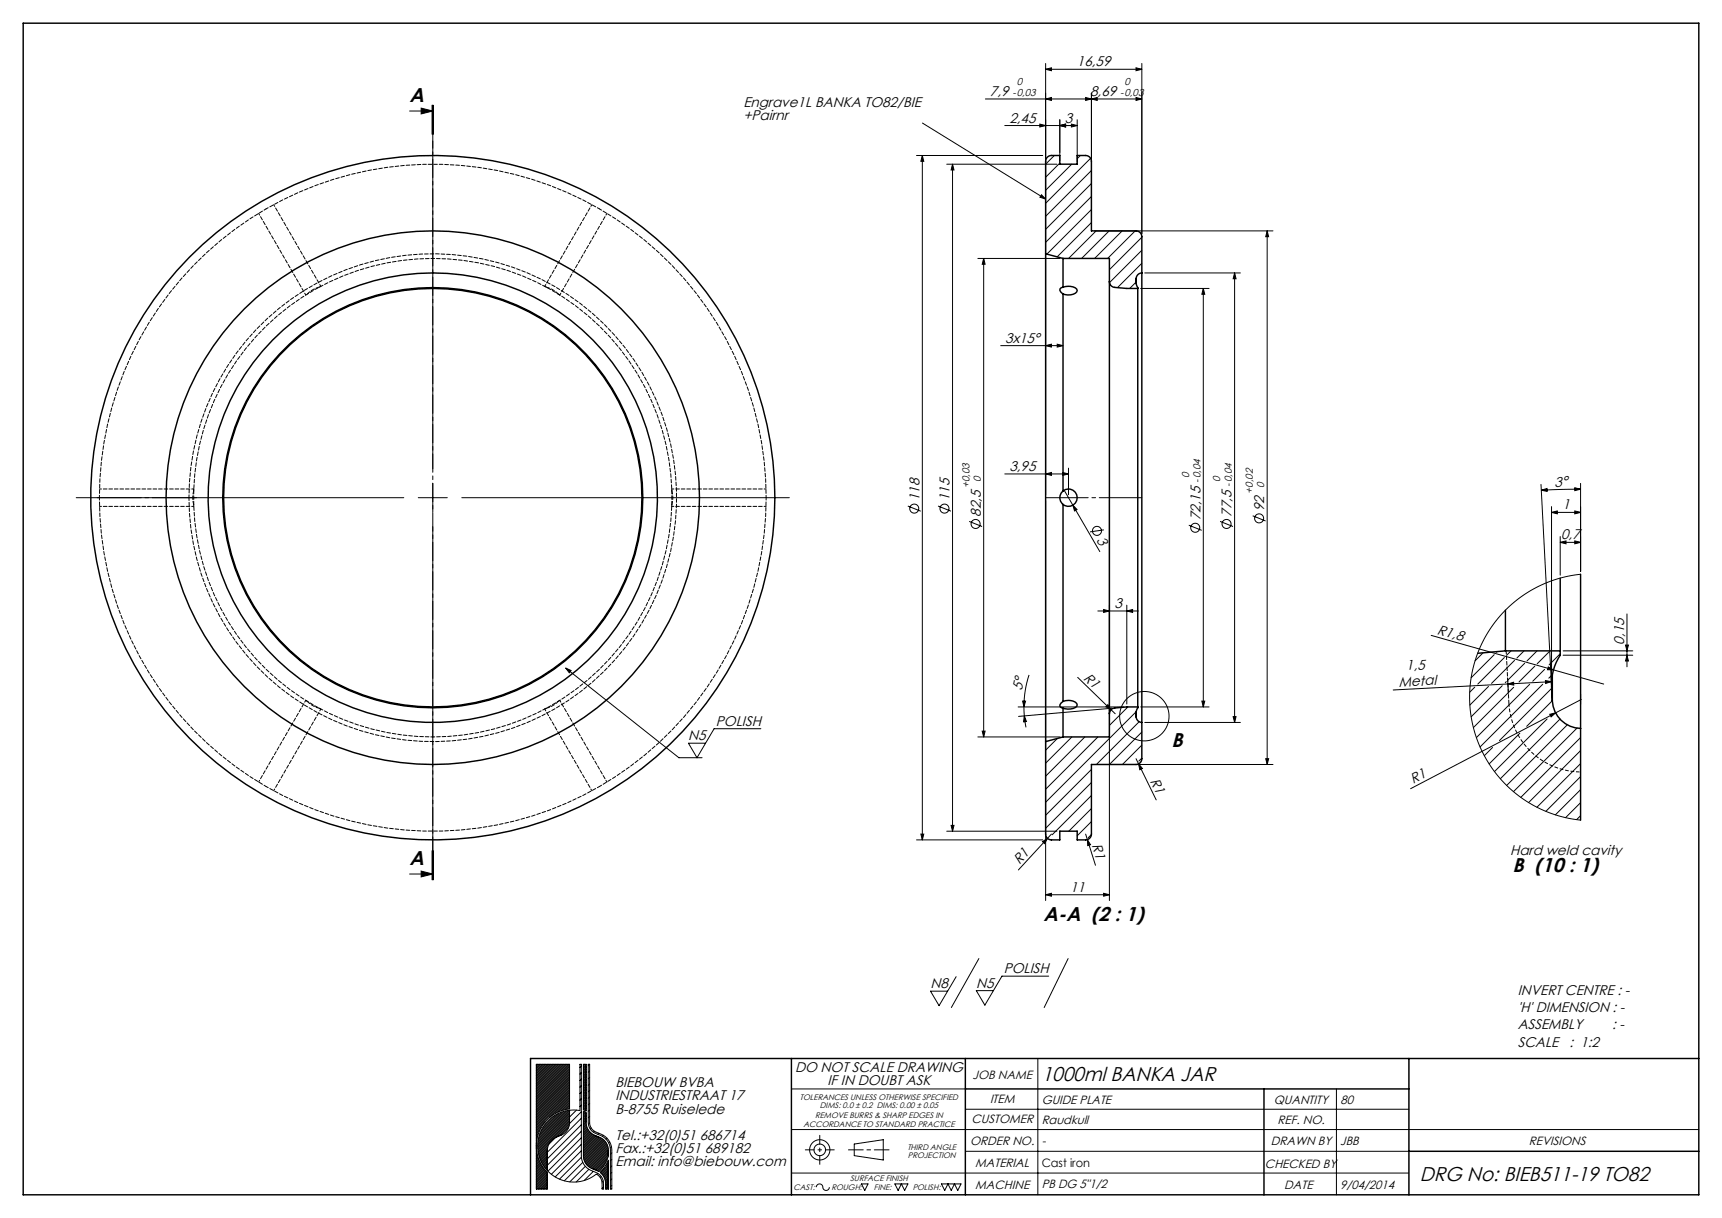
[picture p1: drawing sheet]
<svg xmlns="http://www.w3.org/2000/svg" width="594mm" height="420mm" viewBox="0 0 594 420" stroke-linecap="round" stroke-linejoin="round" font-family="sans-serif">
<g fill="none" stroke="#000" stroke-width=".34">
<path d="M141.3 38.3h8M145.3 37.3l4 1-4 1zM149 36.3v10M149.3 36.3v10M149.5 36.3v10M360.7 23.9l2-.5v1zM360.7 21.9v148.7M360.7 23.9h33.2M360.7 34.1l2-.5v1zM374.5 33.6l2 .5-2 .5zM376.5 34.1l2-.5v1zM376.5 32.1v43.8"/>
<path d="M391.9 23.4l2 .5-2 .5zM391.9 33.6l2 .5-2 .5zM393.9 34.1h-54M393.9 21.9v58.7M149.3 48.6v113M316.2 53.6h43.5M318.2 53.6v236M318.2 53.6l.5 2h-1zM318.2 42.4l42.5 26.2M326.6 56.6h38M328.6 56.6l.5 2h-1zM328.6 56.6v230"/>
<path d="M346.6 43.3h25M358.7 42.8l2 .5-2 .5zM363.7 53.6l-3 3M365.6 56.2l-4.9 4.9M365.6 43.3l2-.5v1zM365.6 41.3v14.1M369.6 42.8l2 .5-2 .5zM369.7 56.6l-9 9M371.6 41.3v14.5M372.7 53.6l-1.1 1.1M376.2 54.6l-15.5 15.5M376.5 58.8l-15.8 15.8"/>
<path d="M359.2 67.2l1.5 1.4-2-.6zM376.5 63.3l-15.8 15.8M376.5 67.8l-15.8 15.8M376.5 72.3l-15.4 15.3M376.5 76.7l-11.8 11.9M377.5 79.6h61.6M378.1 79.6l-9.5 9.5M382.6 79.6l-9.5 9.5M387.1 79.6l-9.5 9.5M391.6 79.6l-9.5 9.5M437.1 79.6l.5 2h-1zM437.1 79.6v184"/>
<path d="M337.3 89.1h28.4M339.3 89.1l.5 2h-1zM339.3 89.1v165M391.9 97.3l-2.2 2.2M393.5 99.5h23.6M393.9 81.8l-11.2 11.2M393.9 86.3l-11.2 11.2M393.9 90.8l-8.4 8.4M394.9 94.1h33M415.1 99.5l.5 2h-1zM415.1 99.5v144.3M425.9 94.1l.5 2h-1z"/>
<path d="M425.9 94.1v155M345.2 119.2h21.5M360.7 119.2l2-.5v1zM364.7 118.7l2 .5-2 .5zM26.3 171.6h113M144.3 171.6h10M149.3 166.6v10M159.3 171.6h113M313.2 174.5l4.4 1.8M323.6 174.5l4.4 1.8M334.3 179.8l4.5 1.8M346.6 163.4h22"/>
<path d="M360.7 163.4l2-.5v1zM360.7 172.6v137.9M366.6 162.9l2 .5-2 .5zM367.1 169l12.3 21.2M368.6 161.4v9.2M370.1 174.2l1.4 1.5-.8 .5zM382.7 172.6v137.9M420.9 179.8l4.4 1.8M432.1 177.9l4.5 1.7M531.6 167l3.6 68.8M531.7 169l1.9-.6 .1 1zM535.2 176.7l2-.5v1z"/>
<path d="M535.2 174.7v60.2M535.2 176.7h10M543.2 168.2l2 .5-2 .5zM543.2 176.2l2 .5-2 .5zM545.2 168.7l-13.5 .3M545.2 166.7v30.3M149.3 181.6v121.8M380.8 182.7l-4.8 .7M410.1 181.1l4.4 1.8M538.2 187l2-.5v1zM538.2 185v13.3M538.2 187h7"/>
<path d="M543.2 186.5l2 .5-2 .5zM545.2 198l-4.1 .6-3.7 1-3.9 1.3-3.4 1.6-3.5 2-3.1 2.2-2.8 2.4-2.8 2.8-2.4 2.9-2.3 3.4-2 3.6-1.5 3.5-1.2 3.7-.9 3.7-.5 3.9-.2 3.7 .7 7.7 .9 3.7 1.2 3.8 1.5 3.6 2.1 3.6 4.5 6.1 2.8 2.9 3.1 2.6 6.5 4.1 3.4 1.5 3.7 1.3 4 1 3.9 .6M378.7 210.7h14M380.7 210.2l2 .5-2 .5zM388.7 210.7l2-.5v1zM388.7 208.7v34.1M493.7 219.1l59.5 16.8M561.2 211.7v18.2M195.1 230.4l1.9 .8-.6 .8zM195.1 230.4l39.1 30.9h8M355 232.7l-1.4 5.9-.4 5.2M371.8 233.6l12.9 12.5"/>
<path d="M508.7 237l-1.7 1.7M511.6 225.1l-2.8 2.8M513.5 236.7l-6.5 6.4M515.4 225.8l-7.9 7.9M516.5 224.7l-.3 .2M518.2 236.5l-10.7 10.7M518.9 226.7l-9.1 9.2M519.6 235l-.4 .4M520 233.9l.3 5.2M520.1 235.9l2-.7 .1 1zM521.2 224.4l-1.5 1.5M522.1 237l-13.9 13.9"/>
<path d="M522.4 227.7l-7.9 7.9M525.7 224.4l-2.5 2.5M525.9 228.7l-5.9 5.9M527.7 236l-18.4 18.3M529.4 229.7l-5.4 5.5M530.2 224.4l-3.5 3.5M532.2 235.9l-21.7 21.7M532.8 230.8l-4.1 4.1M533.1 234.7l2 .4-1.9 .6zM534.1 230l1.8 1-2.1-.1zM534.7 224.4l-4.5 4.5M535 233.1l.3 5.2"/>
<path d="M535.1 235.1l-54.5 2.8M535.2 237.4l-18 18M535.5 232.6l-1.2 1.3M538.2 225.4l-3.8 3.9M539.2 225.9h24M539.2 224.4h24M545.2 239.4v3.4M560.7 222.4h1l-.5 2zM561.2 225.9l.5 2h-1zM262.5 251.3h-16.2l-5.9 10-2.9-5h5.9M337.3 254.1h28.4M338.8 252.1h1l-.5 2z"/>
<path d="M351.2 243.8h36.5M352.8 241.8h1l-.6 2zM353.2 243.8l.1 3.1M353.3 246.9l.8 1.9-1 .1zM353.3 246.9l.6 3.9M364.7 254.6l-4 4.1M369.7 254.1l-9 9.1M374.2 254.1l-13.5 13.6M378.7 254.1l-18 18.1M382.2 243l1.1 1.7-1.8-1zM383.5 244.2l-32.2 2.8M389.1 243.8l-6.4 6.4"/>
<path d="M391.9 245.4l-31.2 31.2M393 248.9l-14.8 14.7M393.5 243.8h23.6M393.9 252.4l-11.2 11.2M393.9 256.9l-6.7 6.7M394.9 249.1h33M414.6 241.8h1l-.5 2zM425.4 247.1h1l-.5 2zM514.9 257.7l-2.9 2.9M524.3 252.8l-10.6 10.6M533.7 247.9l-18.2 18.2M534.6 246.3l2-.5-1.5 1.4z"/>
<path d="M535.5 241.6l-8.9 8.9M538.1 248l-20.6 20.5M540.6 249.9l-20.9 20.9M544 251.1l-21.9 21.9M545.2 254.3l-20.6 20.7M545.2 258.8l-17.9 17.9M545.5 241.2l-58.9 30.8M376.5 265.3l-15.8 15.8M376.5 269.8l-15.8 15.8M376.5 274.3l-13.6 13.6M376.5 278.8l-7.8 7.8M377.5 263.6h61.6"/>
<path d="M391.9 261.6l6.9 14.2M392.8 263.4l1.3 1.6-.9 .4zM393.9 261.4l-1.1 1.1M436.6 261.6h1l-.5 2zM545.2 263.3l-15 15.1M545.2 267.8l-12 12M545.2 272.3l-8.7 8.7M545.2 276.8l-5.1 5.1M149 293.4v10M149.5 293.4v10zM316.2 289.6h43.5M317.7 287.6h1l-.5 2z"/>
<path d="M326.6 286.6h38M328.1 284.6h1l-.5 2zM359.6 290.2l1.7-1.1-1 1.8zM362.7 287.6l-11.4 12.4M374.5 287.6l3.4 10.8M375.1 289.5l1.1 1.8-1 .3zM376.5 287.8l-1.1 1.1M376.5 283.3l-4.9 4.9M545.2 281.3l-1.3 1.3M141.3 301.4h8M145.3 300.4l4 1-4 1zM360.7 308.5l2-.5v1z"/>
<path d="M360.7 308.5h22M380.7 308l2 .5-2 .5zM329.8 336.8l-5.9 10-2.9-5h5.9M337.7 330.5l-9.5 16.9M361.8 336.6h-16.2l-5.9 10-2.9-5h5.9M368.5 330.5l-8.3 16.9M185 367h11.5v15.4a12.9 12.9 0 0 0-10.8 8.6 12.9 12.9 0 0 0 3.1 13.4v5.6h-3.8zM185.5 367l-.5 .5M186 367l-1 1M186.6 367l-1.6 1.6M187.1 367l-2.1 2.1M187.7 367l-2.7 2.7"/>
<path d="M188.3 367l-3.3 3.3M188.8 367l-3.8 3.8M189.4 367l-4.4 4.4M189.9 367l-4.9 4.9M190.5 367l-5.5 5.5M191.1 367l-6.1 6.1M191.6 367l-6.6 6.6M192.2 367l-7.2 7.2M192.8 367l-7.8 7.8M193.3 367l-8.3 8.3M193.9 367l-8.9 8.9M194.4 367l-9.4 9.4"/>
<path d="M195 367l-10 10M195.6 367l-10.6 10.6M196.1 367l-11.1 11.1M196.5 374l-11.5 11.4M196.5 376.2l-11.5 11.5M196.5 378.4l-6.9 6.9M196.5 367.2l-11.5 11.5M196.5 367.8l-11.5 11.4M196.5 368.3l-11.5 11.5M196.5 368.9l-11.5 11.5M196.5 369.5l-11.5 11.4M196.5 370l-11.5 11.5"/>
<path d="M196.5 370.6l-11.5 11.5M196.5 371.1l-11.5 11.5M196.5 371.7l-11.5 11.5M196.5 372.3l-11.5 11.4M196.5 372.8l-11.5 11.5M196.5 373.4l-11.5 11.5M196.5 374.5l-11.5 11.5M196.5 375.1l-11.5 11.4M196.5 375.6l-11.5 11.5M196.5 376.8l-11.5 11.4M196.5 377.3l-11.5 11.5M196.5 377.9l-11.5 11.4"/>
<path d="M196.5 379l-5 5M196.5 379.6l-3.9 3.8M200.1 367h.4v31.5a5.5 5.5 0 0 0 3.4 5.1l1.8 .7a4.1 4.1 0 0 1 2.5 3.8v1.9h-.5v-2.2l-.3-1.1-.8-1.2-.9-.6a12.4 12.4 0 0 1-19.8-6.6 12.4 12.4 0 0 1 14.2-15.3zM200.5 369.9l-.4 .5M200.5 372.1l-.4 .5M200.5 374.4l-.4 .5M200.5 376.6l-.4 .5M200.5 378.9l-.4 .4M200.5 367.6l-.4 .5M201.2 367h1v16l-1-.3zM201.7 367l-.5 .5M202.2 368.2l-1 1"/>
<path d="M202.2 370.5l-1 .9M202.2 372.7l-1 1M202.2 375l-1 .9M202.2 377.2l-1 1M202.2 379.4l-1 1M202.2 367.1l-1 1M202.2 367.7l-1 .9M202.2 369.3l-1 1M202.2 369.9l-1 1M202.2 371l-1 1M202.2 372.1l-1 1M202.2 373.3l-1 .9"/>
<path d="M202.2 373.8l-1 1M202.2 374.4l-1 .9M202.2 375.5l-1 1M202.2 376.1l-1 .9M202.2 377.8l-1 .9M202.2 376.6l-1 1M202.2 378.3l-1 1M202.2 378.9l-1 .9M202.2 368.8l-1 .9M202.2 371.6l-1 .9M202.9 367h.5v20.6l.4 1.1 .8 1.1 2.8 1.3a6 6 0 0 1 3.6 5.5v13.4h-.4v-13.4a5.5 5.5 0 0 0-3.4-5l-1.8-.8a4.1 4.1 0 0 1-2.5-3.7zM203.4 367l-.5 .5"/>
<path d="M203.4 369.3l-.5 .4M203.4 371.5l-.5 .5M203.4 373.8l-.5 .4M203.4 376l-.5 .5M203.4 378.2l-.5 .5M273 375.5h60M358 365v47M461 375.5v36.5M185 395h.1M185 395.5h.1M185 394.4h.1M185 396.1h.1"/>
<path d="M185.1 396.6h-.1M185.1 393.8h-.1M185.1 397.1l-.1 .1M185.2 393.1l-.2 .2M185.2 397.5l-.2 .3M185.3 392.4l-.3 .3M185.3 398l-.3 .3M185.4 398.5l-.4 .4M185.5 391.7l-.5 .5M185.5 398.9l-.5 .6M185.7 399.3l-.7 .7M185.8 390.8l-.8 .8"/>
<path d="M185.8 399.7l-.8 .9M186.1 389.9l-1.1 1.1M186.7 388.7l-1.7 1.8M188 386.9l-3 3M188.8 396.8l-2.6 2.6M188.8 397.9l-2.3 2.3M188.8 398.4l-2.1 2.2M188.8 399l-1.9 1.9M188.8 396.2l-2.7 2.8M189 395.5l-3.1 3M191.5 384.6l-4.2 4.2M192.7 383.9l-6.1 6.1"/>
<path d="M193.6 383.5l-7.4 7.4M194.5 383.3l-8.5 8.5M195.2 383.1l-9.4 9.4M195.9 382.9l-10.3 10.3M196.1 388.9l-2.6 2.6M196.4 388.1l-3.8 3.8M196.5 382.8v4.3a4.8 4.8 0 0 1-3 4.4l-1.7 .7a4.8 4.8 0 0 0-3 4.4v7.1M196.5 380.7l-2.1 2.1M196.5 380.1l-3 2.9M196.5 381.2l-1.4 1.4M196.5 381.8l-.7 .7M196.5 383.5l-11 11"/>
<path d="M196.5 384.1l-11 10.9M196.5 384.6l-11 11M196.5 385.7l-10.9 10.9M196.5 386.3l-10.9 10.8M196.5 386.9l-10.8 10.7M196.6 382.8l-11 11M198.8 382.8l-13.3 13.3M200.5 381.1l-.4 .5M200.5 383.4l-14.7 14.7M200.5 385.6l-14.1 14.2M200.5 387.9l-13.4 13.4M200.5 390.1l-12.5 12.6"/>
<path d="M200.5 392.3l-11.5 11.6M200.5 394.6l-10.3 10.3M200.5 396.8l-9 9M200.6 399.1l-7.6 7.5M201.2 383.2l1 .3v3.6a4.8 4.8 0 0 0 2.9 4.4l1.8 .7a4.8 4.8 0 0 1 2.9 4.4 6.4 6.4 0 0 1-.7 4l-1.1 1.8-1.4 1.6-2.4-1.1a4.8 4.8 0 0 1-3-4.4zM201.7 383.3l-.5 .5M202.1 383.5l-.9 .8M202.2 381.7l-1 .9M202.2 383.9l-1 1M202.2 386.2l-1 .9M202.2 380l-1 1M202.2 380.6l-1 .9"/>
<path d="M202.2 381.1l-1 1M202.2 382.3l-.6 .5M202.2 382.8l-.2 .2M202.2 384.5l-1 1M202.2 385.1l-1 .9M202.2 385.6l-1 1M202.2 386.7l-1 1M202.2 387.3l-1 1M202.3 387.8l-1.1 1M202.4 388.3l-1.2 1.1M202.5 388.7l-1.3 1.2M202.7 389.1l-1.5 1.4"/>
<path d="M202.8 389.5l-1.6 1.6M203.1 389.8l-1.9 1.8M203.3 390.1l-2.1 2.1M203.4 380.5l-.5 .5M203.4 382.7l-.5 .5M203.4 385l-.5 .5M203.4 387.2l-.4 .5M203.6 390.4l-2.4 2.3M203.9 390.7l-2.7 2.6M203.9 388.9l-.3 .4M204.2 390.9l-3 3M204.5 391.2l-3.3 3.2"/>
<path d="M204.9 391.4l-3.7 3.6M205 390.1l-.3 .3M205.3 391.5l-4.1 4.1M205.7 391.7l-4.5 4.4M206.1 391.9l-4.9 4.8M206.5 392l-5.3 5.2M206.6 390.8l-.4 .3M206.9 392.2l-5.7 5.6M207.2 392.4l-6 6M207.6 392.6l-6.3 6.3M207.9 392.8l-6.6 6.6M208.1 391.5l-.3 .3"/>
<path d="M208.2 393l-6.8 6.9M208.5 393.3l-6.9 7M208.8 393.6l-7.1 7.1M209 393.9l-7.1 7.1M209.2 394.3l-7 7.1M209.4 392.5l-.4 .3M209.4 394.7l-7 7M209.5 399.7l-3.9 3.8M209.6 395.1l-6.9 6.9M209.7 395.5l-6.7 6.7M209.8 398.8l-4.6 4.6M209.8 396l-6.5 6.5"/>
<path d="M209.8 396.5l-6.1 6.2M209.8 397.1l-5.8 5.8M209.8 397.6l-5.4 5.4M209.8 398.2l-5 5M210.3 393.8l-.3 .3M210.9 395.4l-.4 .4M211 397.5l-.4 .5M211 399.8l-.4 .5M273 389.5h313M294.7 394.5l10-1.5v7l-10-1.5zM333 397h153M333 382.5h153"/>
<path d="M186 400.1l-1 1M186.2 400.5l-1.2 1.2M186.3 400.9l-1.3 1.4M186.5 401.3l-1.5 1.5M186.7 401.6l-1.7 1.8M186.9 402l-1.9 1.9M187.2 402.3l-2.2 2.2M187.4 402.7l-2.4 2.4M187.6 403l-2.6 2.6M187.9 403.3l-2.9 2.9M188.1 403.6l-3.1 3.1M188.4 403.9l-3.4 3.4"/>
<path d="M188.7 404.2l-3.7 3.7M188.8 406.3l-3.7 3.7M188.8 408.5l-1.4 1.5M188.8 400.1l-1.5 1.6M188.8 400.7l-1.3 1.3M188.8 401.2l-1.1 1.1M188.8 402.4l-.6 .6M188.8 402.9l-.3 .4M188.8 403.5l-.1 .1M188.8 404.6l-3.8 3.8M188.8 405.2l-3.8 3.8M188.8 405.7l-3.8 3.9"/>
<path d="M188.8 406.9l-3.1 3.1M188.8 407.4l-2.6 2.6M188.8 408l-2 2M188.8 409.1l-.9 .9M188.8 409.7l-.3 .3M201 400.8l-6.3 6.4M201.9 402.2l-5.3 5.3M203.1 403.2l-4.3 4.4M204.7 403.9l-3.2 3.2M206.2 404.6l-.3 .4M207.4 405.7l-.4 .3M208.1 407.2l-.4 .5"/>
<path d="M208.2 409.4l-.5 .5M208.3 401.9l-1.9 2M208.9 408.1v1.9h.9M208.9 408.1l-.5-2.1-1.4-1.7 1.6-2 1.2-2.2v9.9M209.1 400.7l-3.1 3M209.8 401l-.9 .9M209.8 403.2l-1.9 2M209.8 405.5l-1.1 1.2M209.8 407.7l-.9 1M209.8 410h.1M209.8 400.4l-.2 .3M209.8 401.5l-2.7 2.8"/>
<path d="M209.8 402.1l-2.4 2.5M209.8 402.7l-2.2 2.2M209.8 403.8l-1.7 1.7M209.8 404.4l-1.5 1.5M209.8 404.9l-1.3 1.3M209.8 406l-1 1.1M209.8 406.6l-.9 1M209.8 407.2l-.9 .9M209.8 408.3l-.9 .9M209.8 408.8l-.9 1M209.8 409.4l-.6 .6M211 402l-.4 .5"/>
<path d="M211 404.3l-.4 .5M211 406.5l-.4 .5M211 408.8l-.4 .4M273 404.5h213M281.6 409.4a1.2 1.2 0 0 1 1.4-1.1 1.2 1.2 0 0 1 .9 1.5 1.12 1.12 0 0 0 1.3 .7 1.12 1.12 0 0 0 .9-1.1M297.2 408.2h2.2l-1.1 2.3zM308.7 408.2h4.5l-1.1 2.3-1.2-2.3-1.1 2.3zM324.7 408.2h6.8l-1.1 2.3-1.2-2.3-1.1 2.3-1.1-2.3-1.1 2.3z"/>
<circle cx="315.4" cy="175.4" r="1.56"/>
<circle cx="325.8" cy="175.4" r="1.56"/>
<circle cx="434.3" cy="178.8" r="1.56"/>
<circle cx="336.5" cy="180.7" r="1.56"/>
<circle cx="378.4" cy="183.1" r="1.56"/>
<circle cx="412.3" cy="182" r="1.56"/>
<circle cx="423.1" cy="180.7" r="1.56"/>
<circle cx="394.7" cy="247" r="8.5"/>
<circle cx="282.8" cy="396.5" r="2"/>
<circle cx="282.8" cy="396.5" r="3.5"/>
</g>
<path d="M520.5 242.5a25 25 0 0 0 24.4 23.7" fill="none" stroke="#000" stroke-width=".34" stroke-dasharray="1.3 .6" stroke-dashoffset=".1" stroke-linecap="butt"/>
<path d="M149.3 36.3v267.1" fill="none" stroke="#000" stroke-width=".34" stroke-dasharray="6.3 1.3 1.3 1.3" stroke-dashoffset="1.7"/>
<path d="M32.3 171.6h36.7" fill="none" stroke="#000" stroke-width=".34" stroke-dasharray="15.2 1.3 1.3 1.3" stroke-dashoffset="-1.2"/>
<path d="M393.9 171.6h-33.2" fill="none" stroke="#000" stroke-width=".34" stroke-dasharray="15.2 1.3 1.3 1.3" stroke-dashoffset=".6"/>
<path d="M188.5 99l2.5 1.1 1.5 1.3M106 101.4l2.2-1.6 1.9-.8M66.8 173.9l-.3-2.6 .3-2M231.8 169.3l.3 2.7-.3 1.9M519.5 224.4l1 18.1M110.1 244.2l-2.5-1-1.6-1.3M192.5 241.9l-2.1 1.6-1.9 .7" fill="none" stroke="#000" stroke-width=".34" stroke-dasharray="1.3 .6" stroke-dashoffset=".2"/>
<path d="M292.7 396.5h14" fill="none" stroke="#000" stroke-width=".34" stroke-dasharray="6.3 1.3 1.3 1.3" stroke-dashoffset="1.3"/>
<path d="M277.8 396.5h10M282.8 401.5v-10" fill="none" stroke="#000" stroke-width=".34" stroke-dasharray="6.3 1.3 1.3 1.3" stroke-dashoffset="3.3"/>
<g fill="none" stroke="#000" stroke-width=".5">
<path d="M8 8h578v404h-578zM360.7 87.5v-31.9a2 2 0 0 1 2-2h2.9v3h6v-3h2.9a2 2 0 0 1 2 2v24h15.4a2 2 0 0 1 2 2v12.5M360.7 87.5v168.2M360.7 87.5l6 1.6M366.7 89.1v9.9M366.7 99l-1.1 .6a1.72 1.72 0 0 0 1.1 1.8M366.7 99l.9-.2a3.4 3.4 0 0 1 4 1.4 3.6 3.6 0 0 1-4.9 1.2M366.7 89.1h16v8M382.7 97.1a2 2 0 0 0 1.8 2l4.2 .4h3.8M382.7 97.1v149M391.9 96v1.8l.6 1.7M391.9 96v1.8"/>
<path d="M392.5 99.5v144.3M393.9 94.1a2 2 0 0 0-2 1.9M393.9 94.1v155M366.7 101.4v67.9M366.7 169.3a3 3 0 0 0 0 4.6M366.7 173.9v68M366.7 169.3a3 3 0 0 1 4.1 .3 3 3 0 0 1 0 4.1 3 3 0 0 1-4.1 .2M538.2 199.3v25.1M545.2 198v53.2M519.3 210.4v14M519.3 224.4l-9.6 .9M519.3 224.4h18.9"/>
<path d="M535.5 232.7v9M538.2 224.4v1.5a18 18 0 0 0-3 10.9l.3 4.9M366.7 241.9l-.7 .5-.4 1.1 .3 .4 .8 .3M366.7 244.2v9.9M366.7 241.9a4.5 4.5 0 0 1 4.7 .7l.2 .5a3.5 3.5 0 0 1-4.3 1.3l-.6-.2M366.7 254.1l-6 1.6M382.7 246.1v8h-16M391.9 247.2a2 2 0 0 0 2 1.9M391.9 245.4v1.8M392.5 243.8h-3.8l-4.2 .3a2 2 0 0 0-1.8 2M392.5 243.8l-.6 1.6v1.8M393.9 249.1v12.5a2 2 0 0 1-2 2h-15.4v24a2 2 0 0 1-2 2h-2.9v-3h-6v3h-2.9a2 2 0 0 1-2-2v-31.9"/>
<path d="M535.5 241.7a10 10 0 0 0 9.7 9.5M545.2 251.2v31.6M273 365v47M333 365v47M333 375.5h153M436 375.5v36.5M486 365v47M586 365h-403v47M486 397h100"/>
<circle cx="149.3" cy="171.6" r="92"/>
<circle cx="149.3" cy="171.6" r="77.5"/>
<circle cx="149.3" cy="171.6" r="72.2"/>
<circle cx="149.3" cy="171.6" r="72.4"/>
<circle cx="149.3" cy="171.6" r="118"/>
</g>
<g fill="#000">
<path d="M359.2 67.2l1.5 1.4-2-.6zM370.1 174.2l1.4 1.5-.8 .5zM195.1 230.4l1.9 .8-.6 .8zM534.1 230l1.8 1-2.1-.1zM382.2 243l1.1 1.7-1.8-1zM534.6 246.3l2-.5-1.5 1.4zM392.8 263.4l1.3 1.6-.9 .4zM359.6 290.2l1.7-1.1-1 1.8zM375.1 289.5l1.1 1.8-1 .3z"/>
<path d="M145.3 37.3l4 1-4 1zM145.3 300.4l4 1-4 1z"/>
<path d="M360.7 23.9l2-.5v1zM391.9 23.4l2 .5-2 .5z"/>
<path d="M374.5 33.6l2 .5-2 .5zM360.7 34.1l2-.5v1zM369.6 42.8l2 .5-2 .5zM365.6 43.3l2-.5v1zM380.7 308l2 .5-2 .5zM360.7 308.5l2-.5v1z"/>
<path d="M376.5 34.1l2-.5v1zM391.9 33.6l2 .5-2 .5z"/>
<path d="M365.6 43.3l2-.5v1zM358.7 42.8l2 .5-2 .5z"/>
<path d="M339.3 89.1l.5 2h-1zM338.8 252.1h1l-.5 2zM415.1 99.5l.5 2h-1zM414.6 241.8h1l-.5 2zM425.9 94.1l.5 2h-1zM425.4 247.1h1l-.5 2z"/>
<path d="M364.7 118.7l2 .5-2 .5zM360.7 119.2l2-.5v1z"/>
<path d="M543.2 168.2l2 .5-2 .5zM531.7 169l1.9-.6 .1 1z"/>
<path d="M380.7 210.2l2 .5-2 .5zM388.7 210.7l2-.5v1zM360.7 163.4l2-.5v1zM366.6 162.9l2 .5-2 .5zM535.2 176.7l2-.5v1zM543.2 176.2l2 .5-2 .5zM538.2 187l2-.5v1zM543.2 186.5l2 .5-2 .5z"/>
<path d="M520.1 235.9l2-.7 .1 1zM533.1 234.7l2 .4-1.9 .6z"/>
<path d="M561.2 225.9l.5 2h-1zM560.7 222.4h1l-.5 2z"/>
<path d="M352.8 241.8h1l-.6 2zM353.3 246.9l.8 1.9-1 .1z"/>
<path d="M317.7 287.6h1l-.5 2zM318.2 53.6l.5 2h-1zM436.6 261.6h1l-.5 2zM437.1 79.6l.5 2h-1z"/>
<path d="M328.1 284.6h1l-.5 2zM328.6 56.6l.5 2h-1z"/>
</g>
<g fill="none" stroke="#000" stroke-width=".34" stroke-dasharray="1.3 .6" stroke-dashoffset=".6">
<path d="M89.2 73.6l16.3 28.1M204.2 70.6l-16.3 28.1M110.7 98.7l-16.3-28.1M193.1 101.7l16.3-28.1M34.3 174.6h32.5M66.8 168.6h-32.5M231.7 174.6h32.6M264.3 168.6h-32.6M105.5 241.5l-16.3 28.2M149.3 254.1a82.5 82.5 0 0 0 72.3-122.2 82.5 82.5 0 0 0-141.9-4.5 82.5 82.5 0 0 0 64.3 126.5l5.3 .2M187.9 244.5l16.3 28.2M94.4 272.7l16.3-28.2"/>
<path d="M209.4 269.7l-16.3-28.2"/>
</g>
<path d="M91.8 72a115 115 0 0 0-57.5 99.6M206.8 72a115 115 0 0 0-115 0M34.3 171.6a115 115 0 0 0 57.5 99.6M264.3 171.6a115 115 0 0 0-57.5-99.6M91.8 271.2a115 115 0 0 0 115 0M206.8 271.2a115 115 0 0 0 57.5-99.6" fill="none" stroke="#000" stroke-width=".34" stroke-dasharray="1.3 .6" stroke-dashoffset=".4"/>
<path d="M110.1 99l.5-.3M187.9 98.7l.6 .3M192.5 101.4l.6 .3M65.2 171.6a84.1 84.1 0 0 0 124.6 73.7 84.1 84.1 0 0 0 4.6-144.7 84.1 84.1 0 0 0-129.1 65.7l-.1 5.3M66.8 169.3v-.6M66.8 174.6v-.7M231.7 168.6l.1 .7M231.8 173.9l-.1 .7M106 241.9l-.5-.4M110.7 244.5l-.6-.3M188.5 244.2l-.6 .3M193.1 241.5l-.6 .4" fill="none" stroke="#000" stroke-width=".34" stroke-dasharray="1.3 .6" stroke-dashoffset=".3"/>
<g font-size="6.9">
<text x="141.3" y="35">A</text>
<text x="404.1" y="257.5">B</text>
<text x="141.3" y="298.1">A</text>
<text x="521.8" y="300.6">B (10 : 1)</text>
<text x="360" y="317.4">A-A (2 : 1)</text>
<text x="359.3" y="372.7">1000ml BANKA JAR</text>
<text x="489.8" y="407.3">DRG No: BIEB511-19 TO82</text>
</g>
<g font-size="4.8">
<text x="371.5" y="22.9">16,59</text>
<text x="341.5" y="33.1">7,9</text>
<text x="376" y="33.1">8,69</text>
<text x="256.4" y="36.9">Engrave1L BANKA TO82/BIE</text>
<text x="256.4" y="41.4">+Pairnr</text>
<text x="348.2" y="42.3">2,45</text>
<text x="367.3" y="42.3">3</text>
<text x="346.8" y="118.2">3x15°</text>
<text x="348.2" y="162.4">3,95</text>
<text x="536.2" y="167.8" transform="rotate(-2 536.2 167.8)">3°</text>
<text x="317.1" y="172.8" transform="rotate(-90 317.1 172.8)">118</text>
<text x="327.6" y="172.8" transform="rotate(-90 327.6 172.8)">115</text>
<text x="338.3" y="178.1" transform="rotate(-90 338.3 178.1)">82,5</text>
<text x="414.1" y="179.4" transform="rotate(-90 414.1 179.4)">72,15</text>
<text x="424.9" y="178.1" transform="rotate(-90 424.9 178.1)">77,5</text>
<text x="436.1" y="176.2" transform="rotate(-90 436.1 176.2)">92</text>
<text x="538.9" y="175.7">1</text>
<text x="378.1" y="186.1" transform="rotate(60 378.1 186.1)">3</text>
<text x="538.5" y="186">0,7</text>
<text x="384.4" y="209.7">3</text>
<text x="495.5" y="218.6" transform="rotate(16 495.5 218.6)">R1,8</text>
<text x="560.2" y="222.3" transform="rotate(-90 560.2 222.3)">0,15</text>
<text x="485.1" y="231.2" transform="rotate(-3 485.1 231.2)">1,5</text>
<text x="352.5" y="238.3" transform="rotate(-78 352.5 238.3)">5°</text>
<text x="373.6" y="234" transform="rotate(44 373.6 234)">R1</text>
<text x="482.5" y="236.8" transform="rotate(-3 482.5 236.8)">Metal</text>
<text x="247" y="250.3">POLISH</text>
<text x="237.4" y="255.3">N5</text>
<text x="396.6" y="269.2" transform="rotate(64 396.6 269.2)">R1</text>
<text x="487.5" y="270.3" transform="rotate(-28 487.5 270.3)">R1</text>
<text x="376.6" y="291.5" transform="rotate(72 376.6 291.5)">R1</text>
<text x="351.7" y="298.2" transform="rotate(-47 351.7 298.2)">R1</text>
<text x="520.9" y="294.9">Hard weld cavity</text>
<text x="369.1" y="307.5">11</text>
<text x="346.3" y="335.6">POLISH</text>
<text x="320.9" y="340.8">N8</text>
<text x="336.7" y="340.6">N5</text>
<text x="523.6" y="343.2">INVERT CENTRE : -</text>
<text x="523.6" y="349">'H' DIMENSION : -</text>
<text x="523.6" y="354.7">ASSEMBLY</text>
<text x="556.1" y="354.7">: -</text>
<text x="523.6" y="360.9">SCALE</text>
<text x="541.3" y="360.9">: 1:2</text>
<text x="274.2" y="369.6">DO NOT SCALE DRAWING</text>
<text x="212.3" y="374.9">BIEBOUW BVBA</text>
<text x="285.5" y="374.1">IF IN DOUBT ASK</text>
<text x="212.3" y="379.5">INDUSTRIESTRAAT 17</text>
<text x="212.3" y="384">B-8755 Ruiselede</text>
<text x="212.3" y="393">Tel.:+32(0)51 686714</text>
<text x="212.3" y="397.6">Fax.:+32(0)51 689182</text>
<text x="212.3" y="402.1">Email: info@biebouw.com</text>
</g>
<g font-size="4.1">
<text x="335.4" y="372">JOB NAME</text>
<text x="341.5" y="380.4">ITEM</text>
<text x="359.3" y="380.7">GUIDE PLATE</text>
<text x="439.4" y="380.8">QUANTITY</text>
<text x="462.4" y="380.8">80</text>
<text x="335.1" y="387.3">CUSTOMER</text>
<text x="359.3" y="387.6">Raudkull</text>
<text x="440.7" y="387.6">REF. NO.</text>
<text x="334.7" y="394.8">ORDER NO.</text>
<text x="359.3" y="394.7">-</text>
<text x="438.4" y="394.7">DRAWN BY</text>
<text x="462.3" y="394.7">JBB</text>
<text x="527.4" y="394.7">REVISIONS</text>
<text x="336.4" y="402.4">MATERIAL</text>
<text x="436.3" y="402.6">CHECKED BY</text>
<text x="336.4" y="409.9">MACHINE</text>
<text x="359.3" y="409.8">PB DG 5&quot;1/2</text>
<text x="443" y="409.9">DATE</text>
<text x="462.3" y="409.9">9/04/2014</text>
</g>
<text font-size="4" x="359.3" y="402.4">Cast iron</text>
<g font-size="3.5">
<text x="350.8" y="29.2">0</text>
<text x="387.9" y="29.2">0</text>
<text x="349.2" y="33.1">-0,03</text>
<text x="386.4" y="33.1">-0,03</text>
<text x="338.3" y="166.2" transform="rotate(-90 338.3 166.2)">0</text>
<text x="410.2" y="164.9" transform="rotate(-90 410.2 164.9)">0</text>
<text x="414.1" y="166.5" transform="rotate(-90 414.1 166.5)">-0,04</text>
<text x="420.9" y="166.2" transform="rotate(-90 420.9 166.2)">0</text>
<text x="424.9" y="167.8" transform="rotate(-90 424.9 167.8)">-0,04</text>
<text x="334.4" y="168.2" transform="rotate(-90 334.4 168.2)">+0,03</text>
<text x="432.2" y="170.2" transform="rotate(-90 432.2 170.2)">+0,02</text>
<text x="436.1" y="168.2" transform="rotate(-90 436.1 168.2)">0</text>
</g>
<g font-size="2.8">
<text x="276" y="379.1">TOLERANCES UNLESS OTHERWISE SPECIFIED</text>
<text x="282.8" y="382.1">DIMS: 0.0 ± 0.2 DIMS: 0.00 ± 0.05</text>
<text x="277.2" y="388.5">ACCORDANCE TO STANDARD PRACTICE</text>
<text x="281.2" y="385.5">REMOVE BURRS &amp; SHARP EDGES IN</text>
<text x="313" y="396.5">THIRD ANGLE</text>
<text x="313.2" y="399.5">PROJECTION</text>
<text x="293.3" y="407.4">SURFACE FINISH</text>
<text x="273.7" y="410.3">CAST:</text>
<text x="286.8" y="410.3">ROUGH:</text>
<text x="301.5" y="410.3">FINE:</text>
<text x="314.8" y="410.3">POLISH:</text>
</g>
</svg>
